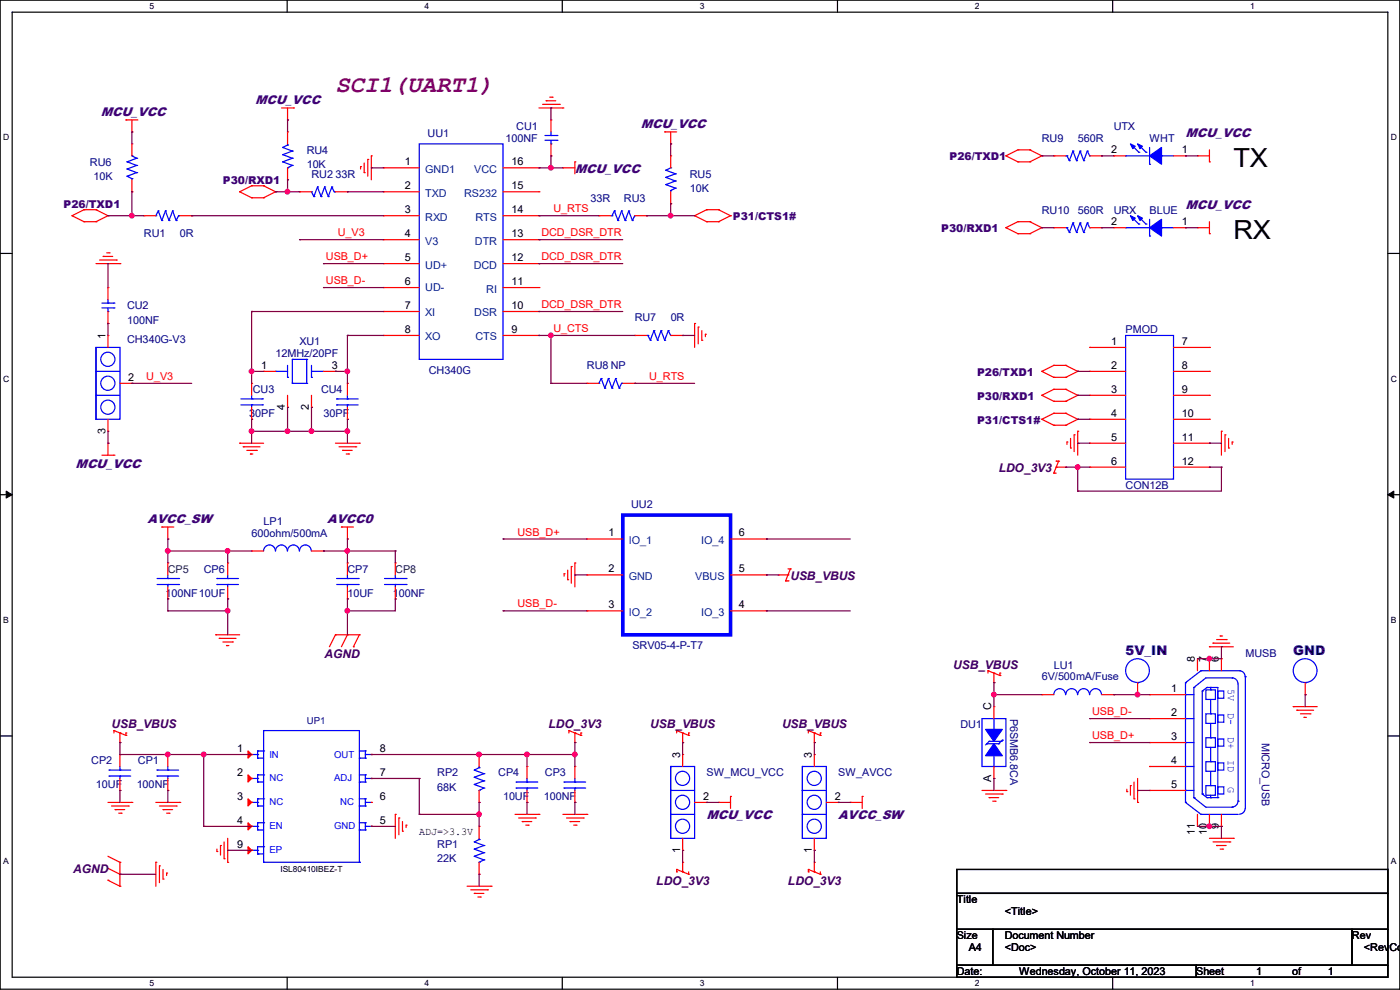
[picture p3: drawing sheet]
<svg xmlns="http://www.w3.org/2000/svg" width="297mm" height="210mm" viewBox="0 0 297 210" stroke-linecap="round" stroke-linejoin="round" font-family="sans-serif">
<path d="M0 0h297v209.8h-297zM2.6 2.6h291.8v204.7h-291.8z" fill="none" stroke="#000" stroke-width=".25"/>
<g fill="#fff">
<path d="M31.7 .3h1v2h-1z"/>
<path d="M31.7 207.6h1v1.9h-1z"/>
</g>
<path d="M60.9 0v2.6M60.9 207.3v2.5" fill="none" stroke="#000" stroke-width=".25"/>
<g fill="#fff">
<path d="M90.1 .3h1v2h-1z"/>
<path d="M90.1 207.6h1v1.9h-1z"/>
</g>
<path d="M119.3 0v2.6M119.3 207.3v2.5" fill="none" stroke="#000" stroke-width=".25"/>
<g fill="#fff">
<path d="M148.5 .3h.9v2h-.9z"/>
<path d="M148.5 207.6h.9v1.9h-.9z"/>
</g>
<path d="M177.7 0v2.6M177.7 207.3v2.5" fill="none" stroke="#000" stroke-width=".25"/>
<g fill="#fff">
<path d="M206.8 .3h1v2h-1z"/>
<path d="M206.8 207.6h1v1.9h-1z"/>
</g>
<path d="M236.1 0v2.6M236.1 207.3v2.5" fill="none" stroke="#000" stroke-width=".25"/>
<g fill="#fff">
<path d="M265.2 .3h1v2h-1z"/>
<path d="M265.2 207.6h1v1.9h-1z"/>
<path d="M.7 28.2h1.2v1.9h-1.2z"/>
<path d="M295.1 28.2h1.2v1.9h-1.2z"/>
<path d="M.7 79.3h1.2v2h-1.2z"/>
<path d="M295.1 79.3h1.2v2h-1.2z"/>
</g>
<path d="M0 53.8h2.6M294.4 53.8h2.6" fill="none" stroke="#000" stroke-width=".25"/>
<g fill="#fff">
<path d="M.7 130.5h1.2v2h-1.2z"/>
<path d="M295.1 130.5h1.1v2h-1.1z"/>
</g>
<path d="M0 104.9h2.6M294.4 104.9h2.6" fill="none" stroke="#000" stroke-width=".25"/>
<path d="M1.3 104.2l1.3 .7-1.3 .8zM294.4 104.9l1.3-.7v1.5z" fill="#000" stroke="#000" stroke-width=".21"/>
<g fill="#fff">
<path d="M.7 181.7h1.2v2h-1.2z"/>
<path d="M295.1 181.7h1.1v2h-1.1z"/>
</g>
<path d="M0 156.1h2.6M294.4 156.1h2.6M203 184.4h91.4v5.1h-91.4zM203 189.5h91.4v7.6h-91.4zM203 197.1h7.6v7.7h-7.6zM210.6 197.1h76.2v7.7h-76.2zM286.8 197.1h7.6v7.7h-7.6zM203 204.8h50.8v2.5h-50.8zM253.8 204.8h40.6v2.5h-40.6z" fill="none" stroke="#000" stroke-width=".25"/>
<g fill="none" stroke="#f00" stroke-width=".25">
<path d="M26.7 25.4h.1M26.7 25.4h2.6M28 28h.1M28 30.5h.1M28 25.4v2.6M28 30.5v2.6M28 38.1v2.6M53.4 39.4h.1M53.4 39.4l-2.6 1.3M53.4 39.4h2.5M55.9 39.4h.1M55.9 39.4l2.6 1.3"/>
<path d="M59.7 22.9h2.6M61 25.4h.1M61 38.1h.1M61 28h.1M61 22.9v2.5M61 28v2.5M61 35.6v2.5M62.3 22.9h.1M76.5 35.3h.1M76.5 35.3v.6M77.3 36.6h.1M77.3 34.6v2"/>
<path d="M78 33.8h.1M78 33.8v3.6M78.8 33.1h.1M78.8 33.1v5M81.3 35.6h.1M81.3 35.6h7.6M106.7 35.6h7.6M114.3 35.6h.1M114.3 22.9h5.1M115.1 22.1h3.6M115.9 21.4h.1M115.9 21.4h2"/>
<path d="M116.6 20.6h.5M116.9 25.4h.1M116.9 33.1h.1M116.9 25.4v2.6M116.9 30.5v2.6M117.1 20.6h.1M118.7 22.1h.1M119.4 22.9h.1M119.4 35.6h.1M119.4 35.6h2.6M122 34.3h.1M122 34.3v2.6"/>
<path d="M141 28h.1M141 28h2.6M142.3 30.5h.1M142.3 33.1h.1M142.3 28v2.5M142.3 33.1v2.5M213.4 33.1h.1M213.4 33.1l2.5 1.2M215.9 31.8h.1M215.9 34.3h.1M215.9 31.8h2.6M215.9 31.8l-2.5 1.3"/>
<path d="M215.9 34.3h2.6M218.5 31.8h.1M218.5 34.3h.1M218.5 31.8l2.5 1.3M221 33.1h.1M221 33.1l-2.5 1.2M223.6 33.1h.1M223.6 33.1h2.5M231.2 33.1h2.5M233.7 33.1h.1M236.3 33.1h.1M236.3 33.1h2.5"/>
<path d="M249 33.1h2.5M251.5 33.1h.1M254 33.1h.1M254 33.1h2.6M256.6 34.3h.1M256.6 31.8v2.5M15.3 45.8h.1M15.3 45.8l2.5 1.2M17.8 44.5h.1M17.8 47h.1M17.8 47h2.6M17.8 44.5h2.6"/>
<path d="M17.8 44.5l-2.5 1.3M20.4 44.5h.1M20.4 47h.1M20.4 44.5l2.5 1.3M20.4 55.9h5M21.1 55.2h3.6M21.9 54.4h.1M21.9 54.4h2M22.6 53.6h.6M22.9 45.8h.1M22.9 45.8l-2.5 1.2M23.2 53.6h.1"/>
<path d="M24.7 55.2h.1M25.4 55.9h.1M28 40.7h.1M30.5 45.8h.1M30.5 45.8h2.6M38.1 45.8h2.6M40.7 45.8h.1M50.8 40.7h.1M50.8 40.7l2.6 1.3M53.4 42h.1M53.4 42h2.5M55.9 42h.1"/>
<path d="M58.5 40.7h.1M58.5 40.7l-2.6 1.3M63.5 40.7h.1M63.5 40.7h2.6M71.2 40.7h2.5M73.7 40.7h.1M81.3 40.7h.1M81.3 45.8h.1M81.3 50.8h.1M81.3 55.9h.1M81.3 55.9h7.6M81.3 45.8h7.6"/>
<path d="M81.3 40.7h7.6M81.3 50.8h7.6M106.7 55.9h7.6M106.7 45.8h7.6M106.7 40.7h7.6M106.7 50.8h7.6M114.3 55.9h.1M114.3 50.8h.1M114.3 45.8h.1M114.3 40.7h.1M127 45.8h.1M127 45.8h2.6"/>
<path d="M134.7 45.8h2.5M137.2 45.8h.1M142.3 43.2h.1M142.3 40.7v2.5M147.4 45.8h.1M147.4 45.8l2.5 1.2M149.9 47h.1M149.9 44.5h.1M149.9 47h2.5M149.9 44.5h2.5M149.9 44.5l-2.5 1.3M152.4 47h.1"/>
<path d="M152.4 44.5h.1M152.4 44.5l2.6 1.3M155 45.8h.1M155 45.8l-2.6 1.2M213.4 48.3h.1M213.4 48.3l2.5 1.3M215.9 49.6h.1M215.9 47h.1M215.9 49.6h2.6M215.9 47l-2.5 1.3M215.9 47h2.6M218.5 49.6h.1"/>
<path d="M218.5 47h.1M218.5 47l2.5 1.3M221 48.3h.1M221 48.3l-2.5 1.3M223.6 48.3h.1M223.6 48.3h2.5M231.2 48.3h2.5M233.7 48.3h.1M236.3 48.3h.1M236.3 48.3h2.5M249 48.3h2.5M251.5 48.3h.1"/>
<path d="M254 48.3h.1M254 48.3h2.6M256.6 49.6h.1M256.6 47v2.6M22.9 61h.1M22.9 68.6h.1M22.9 71.2h.1M22.9 61v2.5M22.9 66.1v2.5M22.9 71.2v2.5M55.9 78.8h.1M55.9 78.8h2.6"/>
<path d="M68.6 78.8h2.6M71.2 78.8h.1M81.3 61h.1M81.3 66.1h.1M81.3 71.2h.1M81.3 71.2h7.6M81.3 61h7.6M81.3 66.1h7.6M106.7 71.2h7.6M106.7 61h7.6M106.7 66.1h7.6M114.3 71.2h.1"/>
<path d="M114.3 66.1h.1M114.3 61h.1M134.7 71.2h.1M134.7 71.2h2.5M142.3 71.2h2.5M144.8 71.2h.1M147.4 68.6h.1M147.4 68.6v5.1M148.1 69.4h.1M148.1 69.4v3.5M148.9 72.2h.1M148.9 70.1v2.1"/>
<path d="M149.6 70.9h.1M149.6 70.9v.5M221 78.8h.1M221 78.8l2.6 1.3M223.6 77.5h.1M223.6 77.5l-2.6 1.3M223.6 77.5h2.5M226.1 77.5h.1M226.1 77.5l2.5 1.3M228.6 78.8h.1M228.6 78.8l-2.5 1.3M231.2 73.7h.1"/>
<path d="M231.2 78.8h.1M231.2 78.8h7.6M231.2 73.7h7.6M249 78.8h7.6M249 73.7h7.6M256.6 73.7h.1M256.6 78.8h.1M21.6 96.6h2.6M22.9 94h.1M22.9 91.5h.1M22.9 88.9v2.6M22.9 94v2.6"/>
<path d="M24.2 96.6h.1M25.4 81.3h2.6M28 81.3h.1M50.8 94h.1M50.8 94h5.1M51.6 94.8h.1M51.6 94.8h3.6M52.4 95.5h2M53.1 96.3h.1M53.1 96.3h.5M53.4 88.9h.1M53.4 81.3h.1"/>
<path d="M53.4 81.3v2.6M53.4 86.4v2.5M54.4 95.5h.1M61 86.4h.1M61 83.9v2.5M66.1 86.4h.1M66.1 83.9v2.5M71.2 94h5M71.9 94.8h3.6M72.7 95.5h.1M72.7 95.5h2M73.4 96.3h.6"/>
<path d="M73.7 88.9h.1M73.7 81.3h.1M73.7 81.3v2.6M73.7 86.4v2.5M74 96.3h.1M75.5 94.8h.1M76.2 94h.1M124.5 81.3h.1M124.5 81.3h2.5M132.1 81.3h2.6M134.7 81.3h.1M221 83.9h.1"/>
<path d="M221 88.9h.1M221 83.9l2.6 1.2M221 88.9l2.6 1.3M223.6 80.1h.1M223.6 85.1h.1M223.6 82.6h.1M223.6 90.2h.1M223.6 87.7h.1M223.6 80.1h2.5M223.6 85.1h2.5M223.6 82.6l-2.6 1.3M223.6 82.6h2.5"/>
<path d="M223.6 90.2h2.5M223.6 87.7l-2.6 1.2M223.6 87.7h2.5M224.1 99.1h.1M224.1 97.8h.1M224.1 97.8h.5M224.1 99.1h2M224.6 97.8h.1M224.6 97.8l-1 2.6M226.1 80.1h.1M226.1 85.1h.1M226.1 82.6h.1"/>
<path d="M226.1 90.2h.1M226.1 87.7h.1M226.1 99.1h.1M226.1 82.6l2.5 1.3M226.1 87.7l2.5 1.2M226.4 93.8h.1M226.4 93.8v.5M227.1 95h.1M227.1 93v2M227.9 92.2h.1M227.9 92.2v3.6M228.6 83.9h.1"/>
<path d="M228.6 88.9h.1M228.6 91.5h.1M228.6 83.9l-2.5 1.2M228.6 88.9l-2.5 1.3M228.6 91.5v5.1M231.2 83.9h.1M231.2 88.9h.1M231.2 94h.1M231.2 99.1h.1M231.2 94h7.6M231.2 99.1h7.6M231.2 83.9h7.6"/>
<path d="M231.2 88.9h7.6M249 94h7.6M249 99.1h7.6M249 83.9h7.6M249 88.9h7.6M256.6 83.9h.1M256.6 88.9h.1M256.6 94h.1M256.6 99.1h.1M259.1 91.5h.1M259.1 91.5v5.1M259.9 92.2h.1"/>
<path d="M259.9 92.2v3.6M260.6 95h.1M260.6 93v2M261.4 93.8h.1M261.4 93.8v.5M34.3 111.8h.1M34.3 111.8h2.6M35.6 114.3h.1M35.6 119.4h.1M35.6 111.8v2.5M35.6 119.4v2.6M48.3 119.4h.1"/>
<path d="M48.3 119.4v2.6M53.4 116.9h.1M53.4 116.9h2.5M66.1 116.9h2.5M68.6 116.9h.1M72.4 111.8h.1M72.4 111.8h2.6M73.7 114.3h.1M73.7 119.4h.1M73.7 111.8v2.5M73.7 119.4v2.6M83.9 119.4h.1"/>
<path d="M83.9 119.4v2.6M122 119.4h.1M122 119.4v5.1M124.5 114.3h.1M124.5 114.3h7.6M155 114.3h7.6M162.6 114.3h.1M223.6 100.4h.1M223.6 100.4h.5M35.6 127h.1M35.6 124.5v2.5M45.8 134.7h.1"/>
<path d="M45.8 134.7h5M46.5 135.4h.1M46.5 135.4h3.6M47.3 136.2h2M48 136.9h.1M48 136.9h.6M48.3 127h.1M48.3 124.5v2.5M49.3 136.2h.1M71.2 134.7h.1M71.2 134.7h5M71.2 134.7l-1.3 2.5"/>
<path d="M73.7 134.7h.1M73.7 127h.1M73.7 124.5v2.5M73.7 134.7l-1.3 2.5M75 137.2h.1M76.2 134.7h.1M76.2 134.7l-1.2 2.5M83.9 127h.1M83.9 124.5v2.5M119.7 121.7h.1M119.7 121.7v.5M120.4 123h.1"/>
<path d="M120.4 120.9v2.1M121.2 120.2h.1M121.2 120.2v3.5M124.5 122h.1M124.5 129.6h.1M124.5 122h7.6M124.5 129.6h7.6M155 122h7.6M155 129.6h7.6M162.6 129.6h.1M162.6 122h.1M165.1 122h.1"/>
<path d="M165.1 122h2.1M166.7 123.2h.1M166.7 123.2h.5M167.2 122h.1M167.2 123.2h.1M167.2 120.7h.5M167.7 120.7h.1M167.7 120.7l-1 2.5M254 139.7h.1M254 139.7v2.6M256.6 137.2h.1M256.6 139.7h.1"/>
<path d="M256.6 137.2h5.1M256.6 139.7v2.6M257.3 136.4h.1M257.3 136.4h3.6M258.1 135.7h2M258.9 134.9h.1M258.9 134.9h.5M259.1 139.7h.1M259.1 139.7v2.6M260.1 135.7h.1M24.2 155h.1M24.2 155v.5"/>
<path d="M24.2 155l2.5 1M25.4 155.5h.1M25.4 157.5h.1M25.4 155.5v2M26.7 156h.1M26.7 155.5h.1M26.7 155.5v.5M120.7 155h.1M120.7 155v.5M120.7 155l2.5 1M122 155.5h.1M122 157.5h.1"/>
<path d="M122 155.5v2M123.2 156h.1M123.2 155.5h.1M123.2 155.5v.5M143.6 155h.1M143.6 155v.5M143.6 155l2.5 1M144.8 155.5h.1M144.8 157.5h.1M144.8 155.5v2M146.1 156h.1M146.1 155.5h.1"/>
<path d="M146.1 155.5v.5M171.5 155h.1M171.5 155v.5M171.5 155l2.5 1M172.8 155.5h.1M172.8 157.5h.1M172.8 155.5v2M174 156h.1M174 155.5h.1M174 155.5v.5M209.6 142.3h.1M209.6 142.3v.5"/>
<path d="M209.6 142.3l2.5 1M210.9 142.8h.1M210.9 144.8h.1M210.9 149.9h.1M210.9 142.8v2M210.9 149.9v2.5M212.1 143.3h.1M212.1 142.8h.1M212.1 142.8v.5M221 147.4h.1M221 147.4h2.6M233.7 147.4h2.6"/>
<path d="M236.3 147.4h.1M241.3 147.4h.1M241.3 144.8v2.6M243.9 147.4h.1M243.9 152.4h.1M243.9 157.5h.1M243.9 147.4h7.6M243.9 152.4h7.6M243.9 157.5h7.6M274.4 149.9h.1M274.4 149.9h5M275.1 150.7h.1"/>
<path d="M275.1 150.7h3.6M275.9 151.4h2M276.6 152.2h.1M276.6 152.2h.6M276.9 147.4h.1M276.9 144.8v2.6M277.9 151.4h.1M22.9 170.2h5.1M23.7 171h3.5M24.4 171.7h.1M24.4 171.7h2.1M25.2 172.5h.5"/>
<path d="M25.4 167.7h.1M25.4 160.1h.1M25.4 160.1v2.5M25.4 165.1v2.6M25.7 172.5h.1M27.2 171h.1M28 170.2h.1M33.1 170.2h5M33.8 171h3.6M34.6 171.7h.1M34.6 171.7h2M35.3 172.5h.6"/>
<path d="M35.6 167.7h.1M35.6 160.1h.1M35.6 160.1v2.5M35.6 165.1v2.6M35.9 172.5h.1M37.4 171h.1M38.1 170.2h.1M46.8 179.4h.1M46.8 179.4v2M47.5 178.6v3.6M48.3 177.8v5.1M53.4 160.1h.1"/>
<path d="M53.4 165.1h.1M53.4 170.2h.1M53.4 175.3h.1M78.8 175.3h.1M78.8 170.2h.1M78.8 165.1h.1M78.8 160.1h.1M83.9 172.8h.1M83.9 172.8v5M84.6 173.5h.1M84.6 173.5v3.6M85.4 176.3h.1"/>
<path d="M85.4 174.3v2M86.1 175h.1M86.1 175v.6M101.6 175.3h.1M101.6 170.2h.1M101.6 160.1h.1M101.6 160.1v2.5M101.6 167.7v2.5M101.6 175.3v2.5M109.3 172.8h5M110 173.5h3.6M110.8 174.3h.1"/>
<path d="M110.8 174.3h2M111.5 175h.6M111.8 170.2h.1M111.8 162.6h.1M111.8 162.6v2.5M111.8 167.7v2.5M112.1 175h.1M113.6 173.5h.1M114.3 172.8h.1M119.4 172.8h5.1M120.2 173.5h3.5M120.9 174.3h.1"/>
<path d="M120.9 174.3h2.1M121.7 175h.5M122 170.2h.1M122 162.6h.1M122 162.6v2.5M122 167.7v2.5M122.2 175h.1M123.7 173.5h.1M124.5 172.8h.1M144.8 160.1h.1M144.8 160.1v2.5M144.8 177.8v2.6"/>
<path d="M147.4 170.2h2.5M149.9 170.2h.1M152.4 170.2h.1M152.4 170.2h2.6M155 169h.1M155 169v2.5M172.8 160.1h.1M172.8 160.1v2.5M172.8 177.8v2.6M175.3 170.2h2.5M177.8 170.2h.1M180.4 170.2h.1"/>
<path d="M180.4 170.2h2.5M182.9 169h.1M182.9 169v2.5M208.3 167.7h5.1M209.1 168.4h3.5M209.8 169.2h.1M209.8 169.2h2.1M210.6 170h.5M210.9 165.1h.1M210.9 162.6v2.5M211.1 170h.1M212.6 168.4h.1"/>
<path d="M213.4 167.7h.1M239.1 167.9h.1M239.1 167.4v.5M239.8 166.7h.1M239.8 166.7v2M240.6 169.5h.1M240.6 165.9v3.6M241.3 170.2h.1M241.3 165.1v5.1M243.9 162.6h.1M243.9 167.7h.1M243.9 167.7h7.6"/>
<path d="M243.9 162.6h7.6M254 175.3h.1M254 172.8v2.5M256.6 175.3h.1M256.6 177.8h5.1M256.6 172.8v2.5M257.3 178.6h3.6M258.1 179.4h.1M258.1 179.4h2M259.1 175.3h.1M259.1 172.8v2.5M260.9 178.6h.1"/>
<path d="M261.7 177.8h.1M22.9 186.7h.1M22.9 181.7l2.5 1.2M22.9 186.7l2.5 1.3M22.9 184.2l2.5 1.3M25.4 182.9h.1M25.4 188h.1M25.4 185.5h.1M25.4 182.9v5.1M33.1 182.9h.1M33.1 182.9v5.1M33.8 183.7h.1"/>
<path d="M33.8 183.7v3.5M34.6 186.5h.1M34.6 184.4v2.1M35.3 185.2h.1M35.3 185.2v.5M46 180.6h.1M46 180.1v.5M47.5 182.2h.1M48.3 182.9h.1M53.4 180.4h.1M99.1 188h5.1M99.9 188.8h3.5"/>
<path d="M100.6 189.5h.1M100.6 189.5h2.1M101.4 190.3h.5M101.6 185.5h.1M101.6 182.9v2.6M101.9 190.3h.1M103.4 188.8h.1M104.2 188h.1M143.6 184.4h.1M143.6 185h.1M143.6 184.4l2.5 1.1M143.6 184.4v.6"/>
<path d="M144.8 185h.1M144.8 182.9h.1M144.8 180.4h.1M144.8 182.9v2.1M146.1 185.5h.1M146.1 185v.5M171.5 184.4h.1M171.5 185h.1M171.5 184.4v.6M171.5 184.4l2.5 1.1M172.8 185h.1M172.8 182.9h.1"/>
<path d="M172.8 180.4h.1M172.8 182.9v2.1M174 185.5h.1M174 185v.5M258.9 180.1h.5M259.4 180.1h.1"/>
</g>
<g fill="none" stroke="#00f" stroke-width=".25">
<path d="M27 37.4h.1M27 35.9h.1M27 34.3h.1M27 37.4l1 .5M27 35.9l2 .7M27 34.3l2 .8M28 33.1h.1M28 37.9h.1M28 33.1l1 .5M28 37.9v.2M29 36.6h.1M29 35.1h.1"/>
<path d="M29 33.6h.1M29 36.6l-2 .8M29 35.1l-2 .8M29 33.6l-2 .7M60 31.3h.1M60 32.8h.1M60 34.3h.1M60 31.3l2 .7M60 32.8l2 .8M60 34.3l2 .8M61 35.6h.1M61 30.8h.1"/>
<path d="M61 30.5v.3M61 30.8l-1 .5M62 32h.1M62 33.6h.1M62 35.1h.1M62 32l-2 .8M62 33.6l-2 .7M62 35.1l-1 .5M67.4 39.7h.1M67.4 39.7l.7 2M67.4 39.7l-.8 2M68.9 39.7h.1"/>
<path d="M68.9 39.7l.7 2M68.9 39.7l-.8 2M70.4 39.7h.1M70.4 39.7l.5 1M70.4 39.7l-.8 2M88.9 30.5h17.8v45.7h-17.8zM115.6 28.7h2.6M115.6 29.8h2.6M116.9 30.5h.1M116.9 28.7h.1M116.9 28v.7M116.9 29.8v.7"/>
<path d="M118.2 28.7h.1M118.2 29.8h.1M141.3 39.2h.1M141.3 37.6h.1M141.3 36.1h.1M141.3 39.2l2 .7M141.3 37.6l2 .8M141.3 36.1l2 .8M142.3 35.6h.1M142.3 35.6l-1 .5M143.3 39.9h.1M143.3 38.4h.1"/>
<path d="M143.3 36.9h.1M143.3 39.9l-1 .5M143.3 38.4l-2 .8M143.3 36.9l-2 .7M226.1 33.1h.3M226.4 33.1h.1M226.4 33.1l.5 1M226.9 34.1h.1M227.6 32h.1M227.6 32l-.7 2.1M227.6 32l.8 2.1M228.4 34.1h.1"/>
<path d="M229.2 32h.1M229.2 32l-.8 2.1M229.2 32l.7 2.1M229.9 34.1h.1M230.7 32h.1M230.7 32l-.8 2.1M230.7 32l.5 1.1M231.2 33.1h.1M238.8 33.1h.1M238.8 33.1h5.1M240.1 30.8l1.5 1.5M241.6 32.3h.1"/>
<path d="M241.6 30.8l1.5 1.5M243.1 32.3h.1M243.9 34.8h.1M243.9 31.3v3.5M246.4 33.1h.1M246.4 33.1h2.6M33.1 45.8h.1M33.6 44.7h.1M33.6 44.7l.7 2.1M33.6 44.7l-.5 1.1M34.3 46.8h.1M35.1 44.7h.1"/>
<path d="M35.1 44.7l.8 2.1M35.1 44.7l-.8 2.1M35.9 46.8h.1M36.6 44.7h.1M36.6 44.7l.8 2.1M36.6 44.7l-.7 2.1M37.4 46.8h.1M37.9 45.8h.1M37.9 45.8l-.5 1M37.9 45.8h.2M66.1 40.7h.1M66.1 40.7l.5 1"/>
<path d="M66.6 41.7h.1M68.1 41.7h.1M69.6 41.7h.1M70.9 40.7h.1M70.9 40.7h.3M129.6 45.8h.2M129.8 45.8h.1M130.3 44.7h.1M130.3 44.7l-.5 1.1M130.3 44.7l.8 2.1M131.1 46.8h.1M131.9 44.7h.1"/>
<path d="M131.9 44.7l-.8 2.1M131.9 44.7l.7 2.1M132.6 46.8h.1M133.4 44.7h.1M133.4 44.7l-.8 2.1M133.4 44.7l.8 2.1M134.2 46.8h.1M134.7 45.8h.1M134.7 45.8l-.5 1M142.3 40.4h.1M142.3 40.4v.3M226.1 48.3h.3"/>
<path d="M226.4 48.3h.1M226.4 48.3l.5 1M226.9 49.3h.1M227.6 47.3h.1M227.6 47.3l-.7 2M227.6 47.3l.8 2M228.4 49.3h.1M229.2 47.3h.1M229.2 47.3l-.8 2M229.2 47.3l.7 2M229.9 49.3h.1M230.7 47.3h.1"/>
<path d="M230.7 47.3l-.8 2M230.7 47.3l.5 1M231.2 48.3h.1M238.8 48.3h.1M238.8 48.3h5.1M240.1 46l1.5 1.5M241.6 47.5h.1M241.6 46l1.5 1.5M243.1 47.5h.1M243.9 50.1h.1M243.9 46.5v3.6M246.4 48.3h.1"/>
<path d="M246.4 48.3h2.6M20.4 73.7h5v15.2h-5zM20.4 78.8h.1M20.4 78.8h5M20.4 73.7v15.2M21.6 64.3h2.6M21.6 65.3h2.6M22.9 66.1h.1M22.9 64.3h.1M22.9 63.5v.8M22.9 65.3v.8M24.2 64.3h.1"/>
<path d="M24.2 65.3h.1M58.5 78.8h.1M58.5 78.8h2.5M61 77.5v2.6M62 76.2h.1M62 76.2h3.1M62 76.2v5.1M65.1 76.2h.1M65.1 76.2v5.1M66.1 78.8h.1M66.1 77.5v2.6M66.1 78.8h2.5"/>
<path d="M137.2 71.2h.3M137.5 71.2h.1M137.5 71.2l.5 1M138 72.2h.1M138.7 70.1h.1M138.7 70.1l-.7 2.1M138.7 70.1l.8 2.1M139.5 72.2h.1M140.3 70.1h.1M140.3 70.1l-.8 2.1M140.3 70.1l.7 2.1M141 72.2h.1"/>
<path d="M141.8 70.1h.1M141.8 70.1l-.8 2.1M141.8 70.1l.5 1.1M142.3 71.2h.1M238.8 71.2h10.2v30.4h-10.2zM20.4 83.9h.1M20.4 88.9h.1M20.4 83.9h5M51.1 84.6h4.6M51.1 85.9h4.6M53.4 85.9h.1M53.4 84.6h.1"/>
<path d="M53.4 83.9v.7M53.4 85.9v.5M55.7 84.6h.1M55.7 85.9h.1M61 80.1h.1M62 81.3h.1M62 81.3h3.1M65.1 81.3h.1M66.1 80.1h.1M71.4 84.6h.1M71.4 85.9h.1M71.4 84.6h4.6"/>
<path d="M71.4 85.9h4.6M73.7 85.9h.1M73.7 84.6h.1M73.7 83.9v.7M73.7 85.9v.5M127 81.3h.1M127.6 80.3h.1M127.6 80.3l.7 2M127.6 80.3l-.6 1M128.3 82.3h.1M129.1 80.3h.1M129.1 80.3l.7 2"/>
<path d="M129.1 80.3l-.8 2M129.8 82.3h.1M130.6 80.3h.1M130.6 80.3l.8 2M130.6 80.3l-.8 2M131.4 82.3h.1M131.9 81.3h.1M131.9 81.3l-.5 1M131.9 81.3h.2M55.9 116.9a1.25 1.25 0 0 1 1.3-1.3 1.25 1.25 0 0 1 1.2 1.3M58.5 116.9a1.25 1.25 0 0 1 1.2-1.3 1.25 1.25 0 0 1 1.3 1.3M61 116.9a1.25 1.25 0 0 1 1.3-1.3 1.25 1.25 0 0 1 1.2 1.3"/>
<path d="M63.5 116.9a1.25 1.25 0 0 1 1.3-1.3 1.25 1.25 0 0 1 1.2 1.3M33.3 122.7h4.6M33.3 124h4.6M35.6 124h.1M35.6 122.7h.1M35.6 122v.7M35.6 124v.5M37.9 122.7h.1M37.9 124h.1M46 122.7h.1M46 124h.1M46 122.7h4.6"/>
<path d="M46 124h4.6M48.3 124h.1M48.3 122.7h.1M48.3 122v.7M48.3 124v.5M71.4 122.7h4.6M71.4 124h4.6M73.7 124h.1M73.7 122.7h.1M73.7 122v.7M73.7 124v.5M76 122.7h.1"/>
<path d="M76 124h.1M81.6 122.7h4.5M81.6 124h4.5M83.9 124h.1M83.9 122.7h.1M83.9 122v.7M83.9 124v.5M86.1 122.7h.1M86.1 124h.1M54.7 159.3h.1M54.7 159.3h1.2M54.7 159.3v1.5"/>
<path d="M55.9 155h.1M55.9 159.3h.1M55.9 155h20.3v27.9M55.9 155v27.9M76.2 159.3h1.3M77.5 159.3h.1M77.5 159.3v1.5M208.3 152.4h5.1v10.2h-5.1zM209.3 157.8h.1M209.3 157.8h2.6M209.8 157.3h.1M209.8 157.3h2.6"/>
<path d="M209.8 157.3l-.7 .7M210.9 154.7h.1M210.9 152.4v2.3M211.9 157.8h.1M212.4 157.3h.1M212.6 157h.1M212.6 157l-.7 .8M223.6 147.4a1.25 1.25 0 0 1 1.2-1.3 1.25 1.25 0 0 1 1.3 1.3M226.1 147.4a1.25 1.25 0 0 1 1.3-1.3 1.25 1.25 0 0 1 1.2 1.3M228.6 147.4a1.25 1.25 0 0 1 1.3-1.3 1.25 1.25 0 0 1 1.2 1.3M231.2 147.4a1.25 1.25 0 0 1 1.2-1.3 1.25 1.25 0 0 1 1.3 1.3M241.3 144.8h.1"/>
<path d="M251.5 144.8h.1M251.5 147.4h.1M251.5 152.4h.1M251.5 157.5h.1M251.5 144.8v25.4M251.5 147.4h1.8M251.5 152.4h1.8M251.5 157.5h1.8M253.3 145.8h.1M253.3 145.8v23.4M254.8 142.3h.1M254.8 142.3h8.4"/>
<path d="M254.8 142.3l-3.3 2.5M255.1 146.6h.1M255.1 146.6v21.8M255.8 151.4h2.1v2.1h-2.1zM255.8 156.5h2.1v2h-2.1zM255.8 146.3h2.1v2.1h-2.1zM256.1 145.8h.1M256.1 145.8h2.3v23.4M256.1 145.8l-1 .8M256.8 151.4h.1M256.8 156.5h.1M256.8 145.8h.1"/>
<path d="M256.8 146.3h.1M256.8 145.8v.5M256.8 148.4v3M256.8 153.5v3M256.8 158.5v3.1M258.4 146.6h1.2v1.5h-1.2zM258.4 151.7h1.2v1.5h-1.2zM258.4 156.8h1.2v1.5h-1.2zM261.4 143.8h.1M261.4 143.8h-5.6l-2.5 2M261.4 143.8a1.25 1.25 0 0 1 1.2 1.3M262.7 145.1v24.9"/>
<path d="M262.9 142.3a1.25 1.25 0 0 1 1.3 1.3M264.2 143.6h.1M264.2 143.6v27.9a1.25 1.25 0 0 1-1.3 1.2M276.9 144.8h.1M23.2 163.4h.1M23.2 164.6h.1M23.2 163.4h4.5M23.2 164.6h4.5M25.4 164.6h.1M25.4 163.4h.1M25.4 162.6v.8M25.4 164.6v.5"/>
<path d="M33.3 163.4h.1M33.3 164.6h.1M33.3 163.4h4.6M33.3 164.6h4.6M35.6 164.6h.1M35.6 163.4h.1M35.6 162.6v.8M35.6 164.6v.5M53.4 170.2h1.3M53.4 165.1h1.3M53.4 160.1h1.3M53.4 175.3h1.3"/>
<path d="M54.7 171h.1M54.7 170.2h.1M54.7 165.1h.1M54.7 160.1h.1M54.7 175.3h.1M54.7 169.5h.1M54.7 165.9h.1M54.7 164.4h.1M54.7 176.1h.1M54.7 174.5h.1M54.7 160.8h.1M54.7 165.9h1.2"/>
<path d="M54.7 171h1.2M54.7 169.5h1.2M54.7 174.5h1.2M54.7 176.1h1.2M54.7 164.4h1.2M54.7 160.8h1.2M54.7 164.4v1.5M54.7 169.5v1.5M54.7 174.5v1.6M55.9 179.6h.1M55.9 169.5h.1M55.9 164.4h.1"/>
<path d="M55.9 174.5h.1M55.9 179.6h-1.2v1.5M76.2 176.1h.1M76.2 171h.1M76.2 165.9h.1M76.2 160.8h.1M76.2 165.9h1.3M76.2 171h1.3M76.2 169.5h1.3M76.2 174.5h1.3M76.2 176.1h1.3M76.2 164.4h1.3"/>
<path d="M76.2 160.8h1.3M77.5 174.5h.1M77.5 169.5h.1M77.5 164.4h.1M77.5 170.2h.1M77.5 165.1h.1M77.5 160.1h.1M77.5 175.3h.1M77.5 171h.1M77.5 165.9h.1M77.5 160.8h.1M77.5 176.1h.1"/>
<path d="M77.5 170.2h1.3M77.5 165.1h1.3M77.5 160.1h1.3M77.5 175.3h1.3M77.5 164.4v1.5M77.5 169.5v1.5M77.5 174.5v1.6M100.6 178.6h.1M100.6 163.4h.1M100.6 164.9h.1M100.6 166.4h.1M100.6 178.6l2.1 .8"/>
<path d="M100.6 163.4l2.1 .7M100.6 164.9l2.1 .8M100.6 166.4l2.1 .8M101.6 178.1h.1M101.6 167.7h.1M101.6 162.9h.1M101.6 178.1l-1 .5M101.6 162.6v.3M101.6 177.8v.3M101.6 162.9l-1 .5M102.7 179.4h.1M102.7 164.1h.1"/>
<path d="M102.7 165.7h.1M102.7 167.2h.1M102.7 179.4l-2.1 .7M102.7 164.1l-2.1 .8M102.7 165.7l-2.1 .7M102.7 167.2l-1.1 .5M109.5 165.9h.1M109.5 167.2h.1M109.5 165.9h4.6M109.5 167.2h4.6M111.8 167.2h.1M111.8 165.9h.1"/>
<path d="M111.8 165.1v.8M111.8 167.2v.5M119.7 165.9h.1M119.7 167.2h.1M119.7 165.9h4.5M119.7 167.2h4.5M122 167.2h.1M122 165.9h.1M122 165.1v.8M122 167.2v.5M142.3 162.6h5.1v15.2h-5.1zM142.3 172.8h.1"/>
<path d="M142.3 167.7h.1M142.3 162.6h.1M142.3 162.6v15.2M142.3 172.8h5.1M142.3 167.7h5.1M170.2 162.6h5.1v15.2h-5.1zM170.2 172.8h.1M170.2 167.7h.1M170.2 162.6h.1M170.2 172.8h5.1M170.2 167.7h5.1M170.2 162.6v15.2"/>
<path d="M210.9 162.6h.1M210.9 160.3v2.3M251.5 170.2h.1M251.5 162.6h.1M251.5 167.7h.1M251.5 167.7h1.8M251.5 162.6h1.8M251.5 170.2l3.3 2.6M253.3 169.2h.1M253.3 169.2l2.5 2h5.6M254.8 172.8h.1M254.8 172.8h7.9"/>
<path d="M255.1 168.4h.1M255.1 168.4l1 .8M255.8 161.6h2.1v2h-2.1zM255.8 166.7h2.1v2h-2.1zM256.1 169.2h.1M256.1 169.2h2.3M256.8 161.6h.1M256.8 166.7h.1M256.8 169.2h.1M256.8 163.6v3.1M256.8 168.7v.5M258.4 161.8h1.2v1.6h-1.2z"/>
<path d="M258.4 166.9h1.2v1.5h-1.2zM258.4 169.2h.1M261.4 171.2h.1M262.6 170a1.25 1.25 0 0 1-1.2 1.2M262.7 170h.1M53.4 180.4h1.3M54.7 181.1h.1M54.7 180.4h.1M54.7 181.1h1.2M55.9 182.9h.1M55.9 182.9h20.3M76.2 182.9h.1"/>
<path d="M100.6 180.1h.1M100.6 181.7h.1M100.6 180.1l2.1 .8M100.6 181.7l2.1 .7M101.6 182.9h.1M102.7 180.9h.1M102.7 182.4h.1M102.7 180.9l-2.1 .8M102.7 182.4l-1.1 .5"/>
<circle cx="22.9" cy="76.2" r="1.5"/>
<circle cx="22.9" cy="81.3" r="1.5"/>
<circle cx="22.9" cy="86.4" r="1.5"/>
<circle cx="241.3" cy="142.3" r="2.52"/>
<circle cx="276.9" cy="142.3" r="2.52"/>
<circle cx="144.8" cy="170.2" r="1.5"/>
<circle cx="144.8" cy="165.1" r="1.5"/>
<circle cx="144.8" cy="175.3" r="1.5"/>
<circle cx="172.7" cy="165.1" r="1.5"/>
<circle cx="172.7" cy="175.3" r="1.5"/>
<circle cx="172.7" cy="170.2" r="1.5"/>
</g>
<g fill="#00f" stroke="#00f" stroke-width=".25">
<path d="M243.9 33.1l2.5-1.8v3.5z" fill-rule="evenodd"/>
<path d="M239.8 30.5l1 .5-.5 .5z" fill-rule="evenodd"/>
<path d="M241.3 30.5l1.1 .5-.5 .5z" fill-rule="evenodd"/>
<path d="M243.9 48.3l2.5-1.8v3.6z" fill-rule="evenodd"/>
<path d="M239.8 45.8l1 .5-.5 .5z" fill-rule="evenodd"/>
<path d="M241.3 45.8l1.1 .5-.5 .5z" fill-rule="evenodd"/>
<path d="M209.1 154.7h3.5l-1.7 2.6z" fill-rule="evenodd"/>
<path d="M210.9 157.8l1.7 2.5h-3.5z" fill-rule="evenodd"/>
</g>
<path d="M132.1 109.3h22.9v25.4h-22.9z" fill="none" stroke="#00f" stroke-width=".76"/>
<g fill="#f00" stroke="#f00" stroke-width=".25">
<path d="M52.6 159.3l.8 .8-.8 .7z"/>
<path d="M52.6 164.4l.8 .7-.8 .8z"/>
<path d="M52.6 169.5l.8 .7-.8 .8z"/>
<path d="M52.6 174.5l.8 .8-.8 .8z"/>
<path d="M52.6 179.6l.8 .8-.8 .7z"/>
</g>
<g fill="none" stroke="#800040" stroke-width=".25">
<path d="M28 28h.1M28 28v2.5M61 25.4h.1M61 38.1h.1M61 25.4v2.6M61 38.1v2.6M78.8 35.6h.1M78.8 35.6h2.5M114.3 35.6h.1M114.3 35.6h5.1M116.9 22.9h.1M116.9 33.1h.1"/>
<path d="M116.9 35.6h.1M116.9 22.9v2.5M116.9 33.1v2.5M142.3 30.5h.1M142.3 30.5v2.6M221 33.1h.1M221 33.1h2.6M233.7 33.1h.1M233.7 33.1h2.6M251.5 33.1h.1M251.5 33.1h2.5M22.9 45.8h.1"/>
<path d="M22.9 55.9h.1M22.9 45.8h7.6M22.9 55.9v5.1M28 40.7h.1M28 45.8h.1M28 40.7v5.1M40.7 45.8h.1M40.7 45.8h40.6M58.5 40.7h.1M58.5 40.7h5M61 40.7h.1M63.5 50.8h.1"/>
<path d="M63.5 50.8h17.8M68.6 55.9h.1M68.6 55.9h12.7M73.7 40.7h.1M73.7 40.7h7.6M114.3 45.8h.1M114.3 50.8h.1M114.3 55.9h.1M114.3 45.8h12.7M114.3 50.8h17.8M114.3 55.9h17.8M137.2 45.8h.1"/>
<path d="M137.2 45.8h10.2M142.3 43.2h.1M142.3 45.8h.1M142.3 43.2v2.6M221 48.3h.1M221 48.3h2.6M233.7 48.3h.1M233.7 48.3h2.6M251.5 48.3h.1M251.5 48.3h2.5M22.9 68.6h.1M22.9 68.6v2.6"/>
<path d="M53.4 78.8h.1M53.4 66.1h.1M53.4 66.1h27.9M53.4 78.8h2.5M53.4 66.1v15.2M68.6 61h.1M68.6 61h12.7M71.2 78.8h.1M71.2 78.8h2.5M73.7 78.8h.1M73.7 71.2h.1M73.7 71.2h7.6"/>
<path d="M73.7 71.2v10.1M114.3 66.1h.1M114.3 71.2h.1M114.3 66.1h17.8M114.3 71.2h20.4M116.9 71.2h.1M116.9 71.2v10.1M144.8 71.2h.1M144.8 71.2h2.6M228.6 78.8h.1M228.6 78.8h2.6M22.9 94h.1"/>
<path d="M22.9 91.5v2.5M28 81.3h.1M28 81.3h12.7M53.4 88.9h.1M53.4 91.5h.1M53.4 88.9v5.1M53.4 91.5h20.3M61 86.4h.1M61 91.5h.1M61 86.4v5.1M66.1 86.4h.1M66.1 91.5h.1"/>
<path d="M66.1 86.4v5.1M73.7 88.9h.1M73.7 91.5h.1M73.7 88.9v5.1M116.9 81.3h.1M116.9 81.3h7.6M134.7 81.3h.1M134.7 81.3h12.7M226.1 99.1h.1M226.1 99.1h5.1M228.6 94h.1M228.6 99.1h.1"/>
<path d="M228.6 83.9h.1M228.6 88.9h.1M228.6 94h2.6M228.6 99.1v5.1M228.6 83.9h2.6M228.6 88.9h2.6M256.6 94h.1M256.6 99.1h.1M256.6 94h2.5M256.6 99.1h2.5M259.1 99.1h.1M259.1 99.1v5.1h-30.5"/>
<path d="M35.6 114.3h.1M35.6 116.9h.1M35.6 114.3v5.1M35.6 116.9h17.8M48.3 116.9h.1M48.3 116.9v2.5M68.6 116.9h.1M68.6 116.9h15.3M73.7 114.3h.1M73.7 116.9h.1M73.7 114.3v5.1M83.9 116.9h.1"/>
<path d="M83.9 116.9v2.5M106.7 114.3h.1M106.7 114.3h17.8M162.6 114.3h.1M162.6 114.3h17.8M228.6 104.2h.1M35.6 127h.1M35.6 129.6h.1M35.6 129.6h12.7M35.6 127v2.6M48.3 127h.1M48.3 129.6h.1"/>
<path d="M48.3 127v7.7M73.7 127h.1M73.7 129.6h.1M73.7 127v7.7M83.9 127h.1M83.9 127v2.6h-10.2M106.7 129.6h.1M106.7 129.6h17.8M122 122h.1M122 122h2.5M162.6 122h.1M162.6 129.6h.1"/>
<path d="M162.6 122h2.5M162.6 129.6h17.8M254 139.7h.1M256.6 139.7h.1M259.1 137.2h.1M259.1 137.2v2.5h-5.1M25.4 157.5h.1M25.4 157.5v2.6M122 157.5h.1M122 157.5v5.1M144.8 157.5h.1M144.8 157.5v2.6"/>
<path d="M172.8 157.5h.1M172.8 157.5v2.6M210.9 144.8h.1M210.9 147.4h.1M210.9 144.8v5.1M210.9 147.4h10.1M231.2 152.4h.1M231.2 157.5h.1M231.2 152.4h12.7M231.2 157.5h12.7M236.3 147.4h.1M236.3 147.4h7.6"/>
<path d="M241.3 147.4h.1M276.9 147.4h.1M276.9 147.4v2.5M25.4 160.1h.1M25.4 167.7h.1M25.4 167.7v2.5M25.4 160.1h28M35.6 160.1h.1M35.6 167.7h.1M35.6 167.7v2.5M43.2 160.1h.1M43.2 175.3h.1"/>
<path d="M43.2 175.3h10.2M43.2 160.1v15.2M78.8 160.1h.1M78.8 165.1h.1M78.8 175.3h.1M78.8 175.3h5.1M78.8 160.1h43.2M78.8 165.1h10.1M88.9 165.1h.1M88.9 172.8h.1M88.9 165.1v7.7M88.9 172.8h12.7"/>
<path d="M101.6 160.1h.1M101.6 170.2h.1M101.6 172.8h.1M101.6 170.2v5.1M111.8 160.1h.1M111.8 170.2h.1M111.8 160.1v2.5M111.8 170.2v2.6M122 170.2h.1M122 160.1h.1M122 170.2v2.6M149.9 170.2h.1"/>
<path d="M149.9 170.2h2.5M177.8 170.2h.1M177.8 170.2h2.6M210.9 165.1h.1M210.9 165.1v2.6M241.3 167.7h.1M241.3 167.7h2.6M254 175.3h.1M254 175.3h5.1M256.6 175.3h.1M259.1 175.3h.1M259.1 175.3v2.5"/>
<path d="M25.4 185.5h.1M25.4 185.5h7.7M48.3 180.4h.1M48.3 180.4h5.1M101.6 185.5h.1M101.6 185.5v2.5M144.8 180.4h.1M144.8 180.4v2.5M172.8 180.4h.1M172.8 180.4v2.5"/>
</g>
<g fill="#f0f" stroke="#f0f" stroke-width=".25">
<circle cx="256.6" cy="175.3" r=".49"/>
<circle cx="210.8" cy="147.3" r=".49"/>
<circle cx="256.6" cy="139.7" r=".49"/>
<circle cx="241.3" cy="147.3" r=".49"/>
<circle cx="116.9" cy="35.6" r=".49"/>
<circle cx="142.3" cy="45.7" r=".49"/>
<circle cx="116.9" cy="71.1" r=".49"/>
<circle cx="61" cy="40.7" r=".49"/>
<circle cx="28" cy="45.7" r=".49"/>
<circle cx="53.4" cy="78.8" r=".49"/>
<circle cx="73.7" cy="78.8" r=".49"/>
<circle cx="61" cy="91.5" r=".49"/>
<circle cx="53.4" cy="91.5" r=".49"/>
<circle cx="73.7" cy="91.5" r=".49"/>
<circle cx="66.1" cy="91.5" r=".49"/>
<circle cx="43.2" cy="160" r=".49"/>
<circle cx="35.6" cy="160" r=".49"/>
<circle cx="101.6" cy="160" r=".49"/>
<circle cx="111.8" cy="160" r=".49"/>
<circle cx="101.6" cy="172.7" r=".49"/>
<circle cx="121.9" cy="160" r=".49"/>
<circle cx="48.3" cy="116.9" r=".49"/>
<circle cx="35.6" cy="116.9" r=".49"/>
<circle cx="73.7" cy="116.9" r=".49"/>
<circle cx="48.3" cy="129.6" r=".49"/>
<circle cx="73.7" cy="129.6" r=".49"/>
<circle cx="228.6" cy="99.1" r=".49"/>
</g>
<g font-size="5.6">
<text x="261.7" y="35.5">TX</text>
<text x="261.7" y="50.8">RX</text>
</g>
<text font-size="5.1" fill="#800080" x="71.2" y="19.6">SCI1(UART1)</text>
<g font-size="2.8" fill="#000080">
<text x="238.8" y="139">5V_IN</text>
<text x="274.4" y="139">GND</text>
</g>
<g font-size="2.7" fill="#400080">
<text x="54.1" y="22.1">MCU_VCC</text>
<text x="21.4" y="24.7">MCU_VCC</text>
<text x="135.9" y="27.2">MCU_VCC</text>
<text x="251.5" y="29">MCU_VCC</text>
<text x="122" y="36.6">MCU_VCC</text>
<text x="251.5" y="44.2">MCU_VCC</text>
<text x="16" y="99.4">MCU_VCC</text>
<text x="31.3" y="111">AVCC_SW</text>
<text x="69.4" y="111">AVCC0</text>
<text x="149.9" y="173.8">MCU_VCC</text>
<text x="177.8" y="173.8">AVCC_SW</text>
</g>
<g font-size="2.5" fill="#400040">
<text x="211.9" y="100.2">LDO_3V3</text>
<text x="167.7" y="123">USB_VBUS</text>
<text x="68.9" y="139.5">AGND</text>
<text x="202.2" y="141.8">USB_VBUS</text>
<text x="23.7" y="154.5">USB_VBUS</text>
<text x="116.4" y="154.5">LDO_3V3</text>
<text x="138" y="154.5">USB_VBUS</text>
<text x="165.9" y="154.5">USB_VBUS</text>
<text x="15.5" y="185.3">AGND</text>
<text x="139.2" y="187.8">LDO_3V3</text>
<text x="167.2" y="187.8">LDO_3V3</text>
</g>
<g font-size="2.3" fill="#000080">
<text x="90.7" y="29">UU1</text>
<text x="109.5" y="27.5">CU1</text>
<text x="236.3" y="27.5">UTX</text>
<text x="19.1" y="35.1">RU6</text>
<text x="65.1" y="32.6">RU4</text>
<text x="65.1" y="35.6">10K</text>
<text x="107.2" y="30.1">100NF</text>
<text x="221" y="30.1">RU9</text>
<text x="228.6" y="30.1">560R</text>
<text x="243.9" y="30.1">WHT</text>
<text x="19.9" y="38.2">10K</text>
<text x="66.1" y="37.7">RU2 33R</text>
<text x="146.3" y="37.7">RU5</text>
<text x="146.3" y="40.7">10K</text>
<text x="125.3" y="42.8">33R</text>
<text x="132.4" y="42.8">RU3</text>
<text x="221" y="45.3">RU10</text>
<text x="228.6" y="45.3">560R</text>
<text x="236.3" y="45.3">URX</text>
<text x="243.9" y="45.3">BLUE</text>
<text x="30.5" y="50.4">RU1</text>
<text x="38.1" y="50.4">0R</text>
<text x="27" y="65.6">CU2</text>
<text x="27" y="68.7">100NF</text>
<text x="134.7" y="68.2">RU7</text>
<text x="142.3" y="68.2">0R</text>
<text x="238.8" y="70.7">PMOD</text>
<text x="27" y="72.7">CH340G-V3</text>
<text x="58.5" y="75.8">12MHz/20PF</text>
<text x="63.5" y="73.2">XU1</text>
<text x="53.6" y="83.4">CU3</text>
<text x="68.1" y="83.4">CU4</text>
<text x="91" y="79.3">CH340G</text>
<text x="124.5" y="78.3">RU8 NP</text>
<text x="52.9" y="88.5">30PF</text>
<text x="68.6" y="88.5">30PF</text>
<text x="133.9" y="107.8">UU2</text>
<text x="238.8" y="103.7">CON12B</text>
<text x="53.4" y="113.9">600ohm/500mA</text>
<text x="55.9" y="111.3">LP1</text>
<text x="43.2" y="121.5">CP6</text>
<text x="73.7" y="121.5">CP7</text>
<text x="35.1" y="126.6">100NF10UF</text>
<text x="73.7" y="126.6">10UF</text>
<text x="83.4" y="126.6">100NF</text>
<text x="134.2" y="137.8">SRV05-4-P-T7</text>
<text x="223.6" y="141.8">LU1</text>
<text x="264.2" y="139.3">MUSB</text>
<text x="221" y="144.4">6V/500mA/Fuse</text>
<text x="203.8" y="154.5">DU1</text>
<text x="214.3" y="152.4" transform="rotate(90 214.3 152.4)">P6SMB6.8CA</text>
<text x="267.7" y="157.5" transform="rotate(90 267.7 157.5)">MICRO_USB</text>
<text x="19.3" y="162.1">CP2</text>
<text x="20.4" y="167.2">10UF</text>
<text x="29" y="167.2">100NF</text>
<text x="29.3" y="162.1">CP1</text>
<text x="92.8" y="164.7">RP2</text>
<text x="92.8" y="167.7">68K</text>
<text x="105.7" y="164.7">CP4</text>
<text x="115.6" y="164.7">CP3</text>
<text x="149.9" y="164.7">SW_MCU_VCC</text>
<text x="177.8" y="164.7">SW_AVCC</text>
<text x="106.7" y="169.8">10UF</text>
<text x="115.4" y="169.8">100NF</text>
<text x="92.8" y="179.9">RP1</text>
<text x="92.8" y="183">22K</text>
</g>
<g font-size="2.3">
<text x="85.9" y="35.1">1</text>
<text x="108.5" y="35.1">16</text>
<text x="235.8" y="32.5">2</text>
<text x="250.7" y="32.5">1</text>
<text x="85.9" y="40.1">2</text>
<text x="108.5" y="40.1">15</text>
<text x="85.9" y="45.2">3</text>
<text x="108.5" y="45.2">14</text>
<text x="235.8" y="47.8">2</text>
<text x="250.7" y="47.8">1</text>
<text x="85.9" y="50.3">4</text>
<text x="108.5" y="50.3">13</text>
<text x="85.9" y="55.4">5</text>
<text x="108.5" y="55.4">12</text>
<text x="85.9" y="60.5">6</text>
<text x="85.9" y="65.5">7</text>
<text x="108.5" y="65.5">10</text>
<text x="108.5" y="60.5">11</text>
<text x="22.4" y="71.9" transform="rotate(-90 22.4 71.9)">1</text>
<text x="85.9" y="70.6">8</text>
<text x="108.5" y="70.6">9</text>
<text x="235.8" y="73.2">1</text>
<text x="250.7" y="73.2">7</text>
<text x="27.2" y="80.8">2</text>
<text x="55.4" y="78.2">1</text>
<text x="70.4" y="78.2">3</text>
<text x="235.8" y="78.2">2</text>
<text x="235.8" y="83.3">3</text>
<text x="250.7" y="78.2">8</text>
<text x="250.7" y="83.3">9</text>
<text x="60.5" y="86.9" transform="rotate(-90 60.5 86.9)">4</text>
<text x="65.5" y="86.9" transform="rotate(-90 65.5 86.9)">2</text>
<text x="235.8" y="88.4">4</text>
<text x="250.7" y="88.4">10</text>
<text x="22.4" y="92" transform="rotate(-90 22.4 92)">3</text>
<text x="235.8" y="93.5">5</text>
<text x="250.7" y="93.5">11</text>
<text x="235.8" y="98.6">6</text>
<text x="250.7" y="98.6">12</text>
<text x="129.1" y="113.8">1</text>
<text x="156.8" y="113.8">6</text>
<text x="129.1" y="121.4">2</text>
<text x="156.8" y="121.4">5</text>
<text x="129.1" y="129">3</text>
<text x="156.8" y="129">4</text>
<text x="253.5" y="140.5" transform="rotate(-90 253.5 140.5)">8</text>
<text x="256" y="140.5" transform="rotate(-90 256 140.5)">7</text>
<text x="258.6" y="140.5" transform="rotate(-90 258.6 140.5)">6</text>
<text x="248.5" y="146.8">1</text>
<text x="210.3" y="150.7" transform="rotate(-90 210.3 150.7)">C</text>
<text x="248.5" y="151.9">2</text>
<text x="50.3" y="159.5">1</text>
<text x="80.6" y="159.5">8</text>
<text x="144.3" y="160.8" transform="rotate(-90 144.3 160.8)">3</text>
<text x="172.2" y="160.8" transform="rotate(-90 172.2 160.8)">3</text>
<text x="248.5" y="157">3</text>
<text x="50.3" y="164.6">2</text>
<text x="80.6" y="164.6">7</text>
<text x="210.3" y="165.9" transform="rotate(-90 210.3 165.9)">A</text>
<text x="248.5" y="162.1">4</text>
<text x="248.5" y="167.1">5</text>
<text x="50.3" y="169.7">3</text>
<text x="80.6" y="169.7">6</text>
<text x="149.1" y="169.7">2</text>
<text x="177.1" y="169.7">2</text>
<text x="50.3" y="174.8">4</text>
<text x="50.3" y="179.8">9</text>
<text x="80.6" y="174.8">5</text>
<text x="88.9" y="177.2">ADJ=&gt;3.3V</text>
<text x="253.5" y="177.1" transform="rotate(-90 253.5 177.1)">11</text>
<text x="256" y="177.1" transform="rotate(-90 256 177.1)">10</text>
<text x="258.6" y="175.8" transform="rotate(-90 258.6 175.8)">9</text>
<text x="144.3" y="180.9" transform="rotate(-90 144.3 180.9)">1</text>
<text x="172.2" y="180.9" transform="rotate(-90 172.2 180.9)">1</text>
<text x="203" y="191.6">Title</text>
<text x="213.2" y="194.1">&lt;Title&gt;</text>
<text x="203" y="199.2">Size</text>
<text x="205.5" y="201.8">A4</text>
<text x="213.1" y="199.2">Document Number</text>
<text x="213.2" y="201.8">&lt;Doc&gt;</text>
<text x="286.8" y="199.2">Rev</text>
<text x="289.4" y="201.8">&lt;RevCod</text>
<text x="203" y="206.8">Date:</text>
<text x="216.2" y="206.8">Wednesday, October 11, 2023</text>
<text x="253.8" y="206.8">Sheet</text>
<text x="266.5" y="206.8">1</text>
<text x="274.1" y="206.8">of</text>
<text x="281.7" y="206.8">1</text>
</g>
<g font-size="2.3" fill="#400080">
<text x="201.5" y="34">P26/TXD1</text>
<text x="47.3" y="39.1">P30/RXD1</text>
<text x="13.5" y="44.2">P26/TXD1</text>
<text x="155.5" y="46.7">P31/CTS1#</text>
<text x="199.7" y="49.3">P30/RXD1</text>
<text x="207.3" y="79.8">P26/TXD1</text>
<text x="207.3" y="84.8">P30/RXD1</text>
<text x="207.3" y="89.9">P31/CTS1#</text>
</g>
<g font-size="2.3" fill="#004080">
<text x="90.2" y="36.7">GND1</text>
<text x="90.2" y="41.7">TXD</text>
<text x="98.5" y="41.7">RS232</text>
<text x="100.6" y="36.7">VCC</text>
<text x="90.2" y="46.8">RXD</text>
<text x="100.9" y="46.8">RTS</text>
<text x="90.2" y="51.9">V3</text>
<text x="100.8" y="51.9">DTR</text>
<text x="90.2" y="57">UD+</text>
<text x="100.5" y="57">DCD</text>
<text x="90.2" y="61.8">UD-</text>
<text x="103.2" y="62.1">RI</text>
<text x="90.2" y="67.1">XI</text>
<text x="100.6" y="67.1">DSR</text>
<text x="90.2" y="72.2">XO</text>
<text x="100.9" y="72.2">CTS</text>
<text x="133.4" y="115.4">IO_1</text>
<text x="148.8" y="115.4">IO_4</text>
<text x="133.4" y="123">GND</text>
<text x="147.5" y="123">VBUS</text>
<text x="133.4" y="130.6">IO_2</text>
<text x="148.8" y="130.6">IO_3</text>
</g>
<g font-size="2.3" fill="#f00">
<text x="117.4" y="45">U_RTS</text>
<text x="71.7" y="50.1">U_V3</text>
<text x="114.9" y="50.1">DCD_DSR_DTR</text>
<text x="69.1" y="55.2">USB_D+</text>
<text x="114.9" y="55.2">DCD_DSR_DTR</text>
<text x="69.1" y="60.3">USB_D-</text>
<text x="114.9" y="65.4">DCD_DSR_DTR</text>
<text x="117.4" y="70.4">U_CTS</text>
<text x="31" y="80.6">U_V3</text>
<text x="137.7" y="80.6">U_RTS</text>
<text x="109.8" y="113.6">USB_D+</text>
<text x="109.8" y="128.9">USB_D-</text>
<text x="231.7" y="151.7">USB_D-</text>
<text x="231.7" y="156.8">USB_D+</text>
</g>
<g font-size="2.3" fill="#004040">
<text x="35.6" y="121.5">CP5</text>
<text x="83.9" y="121.5">CP8</text>
</g>
<g font-size="2.3" fill="#00f">
<text x="260.5" y="146.1" transform="rotate(90 260.5 146.1)">5V</text>
<text x="260.5" y="151.2" transform="rotate(90 260.5 151.2)">D-</text>
<text x="260.5" y="156.3" transform="rotate(90 260.5 156.3)">D+</text>
<text x="260.5" y="161.3" transform="rotate(90 260.5 161.3)">ID</text>
<text x="260.5" y="166.9" transform="rotate(90 260.5 166.9)">G</text>
</g>
<text font-size="2" fill="#000080" x="65.1" y="153.6">UP1</text>
<g font-size="2" fill="#00f">
<text x="57.2" y="160.7">IN</text>
<text x="70.9" y="160.7">OUT</text>
<text x="57.2" y="165.8">NC</text>
<text x="70.9" y="165.8">ADJ</text>
<text x="57.2" y="170.9">NC</text>
<text x="72.2" y="170.9">NC</text>
<text x="57.2" y="175.9">EN</text>
<text x="70.9" y="175.9">GND</text>
<text x="57.2" y="181">EP</text>
</g>
<g font-size="1.8">
<text x="31.7" y="1.9">5</text>
<text x="90.1" y="1.9">4</text>
<text x="148.5" y="1.9">3</text>
<text x="206.8" y="1.9">2</text>
<text x="265.2" y="1.9">1</text>
<text x=".7" y="29.8">D</text>
<text x="295.1" y="29.8">D</text>
<text x=".7" y="80.9">C</text>
<text x="295.1" y="80.9">C</text>
<text x=".7" y="132.1">B</text>
<text x="295.1" y="132.1">B</text>
<text x=".7" y="183.3">A</text>
<text x="59.5" y="185">ISL80410IBEZ-T</text>
<text x="295.1" y="183.3">A</text>
<text x="31.7" y="209.2">5</text>
<text x="90.1" y="209.2">4</text>
<text x="148.5" y="209.2">3</text>
<text x="206.8" y="209.2">2</text>
<text x="265.2" y="209.2">1</text>
</g>
</svg>
